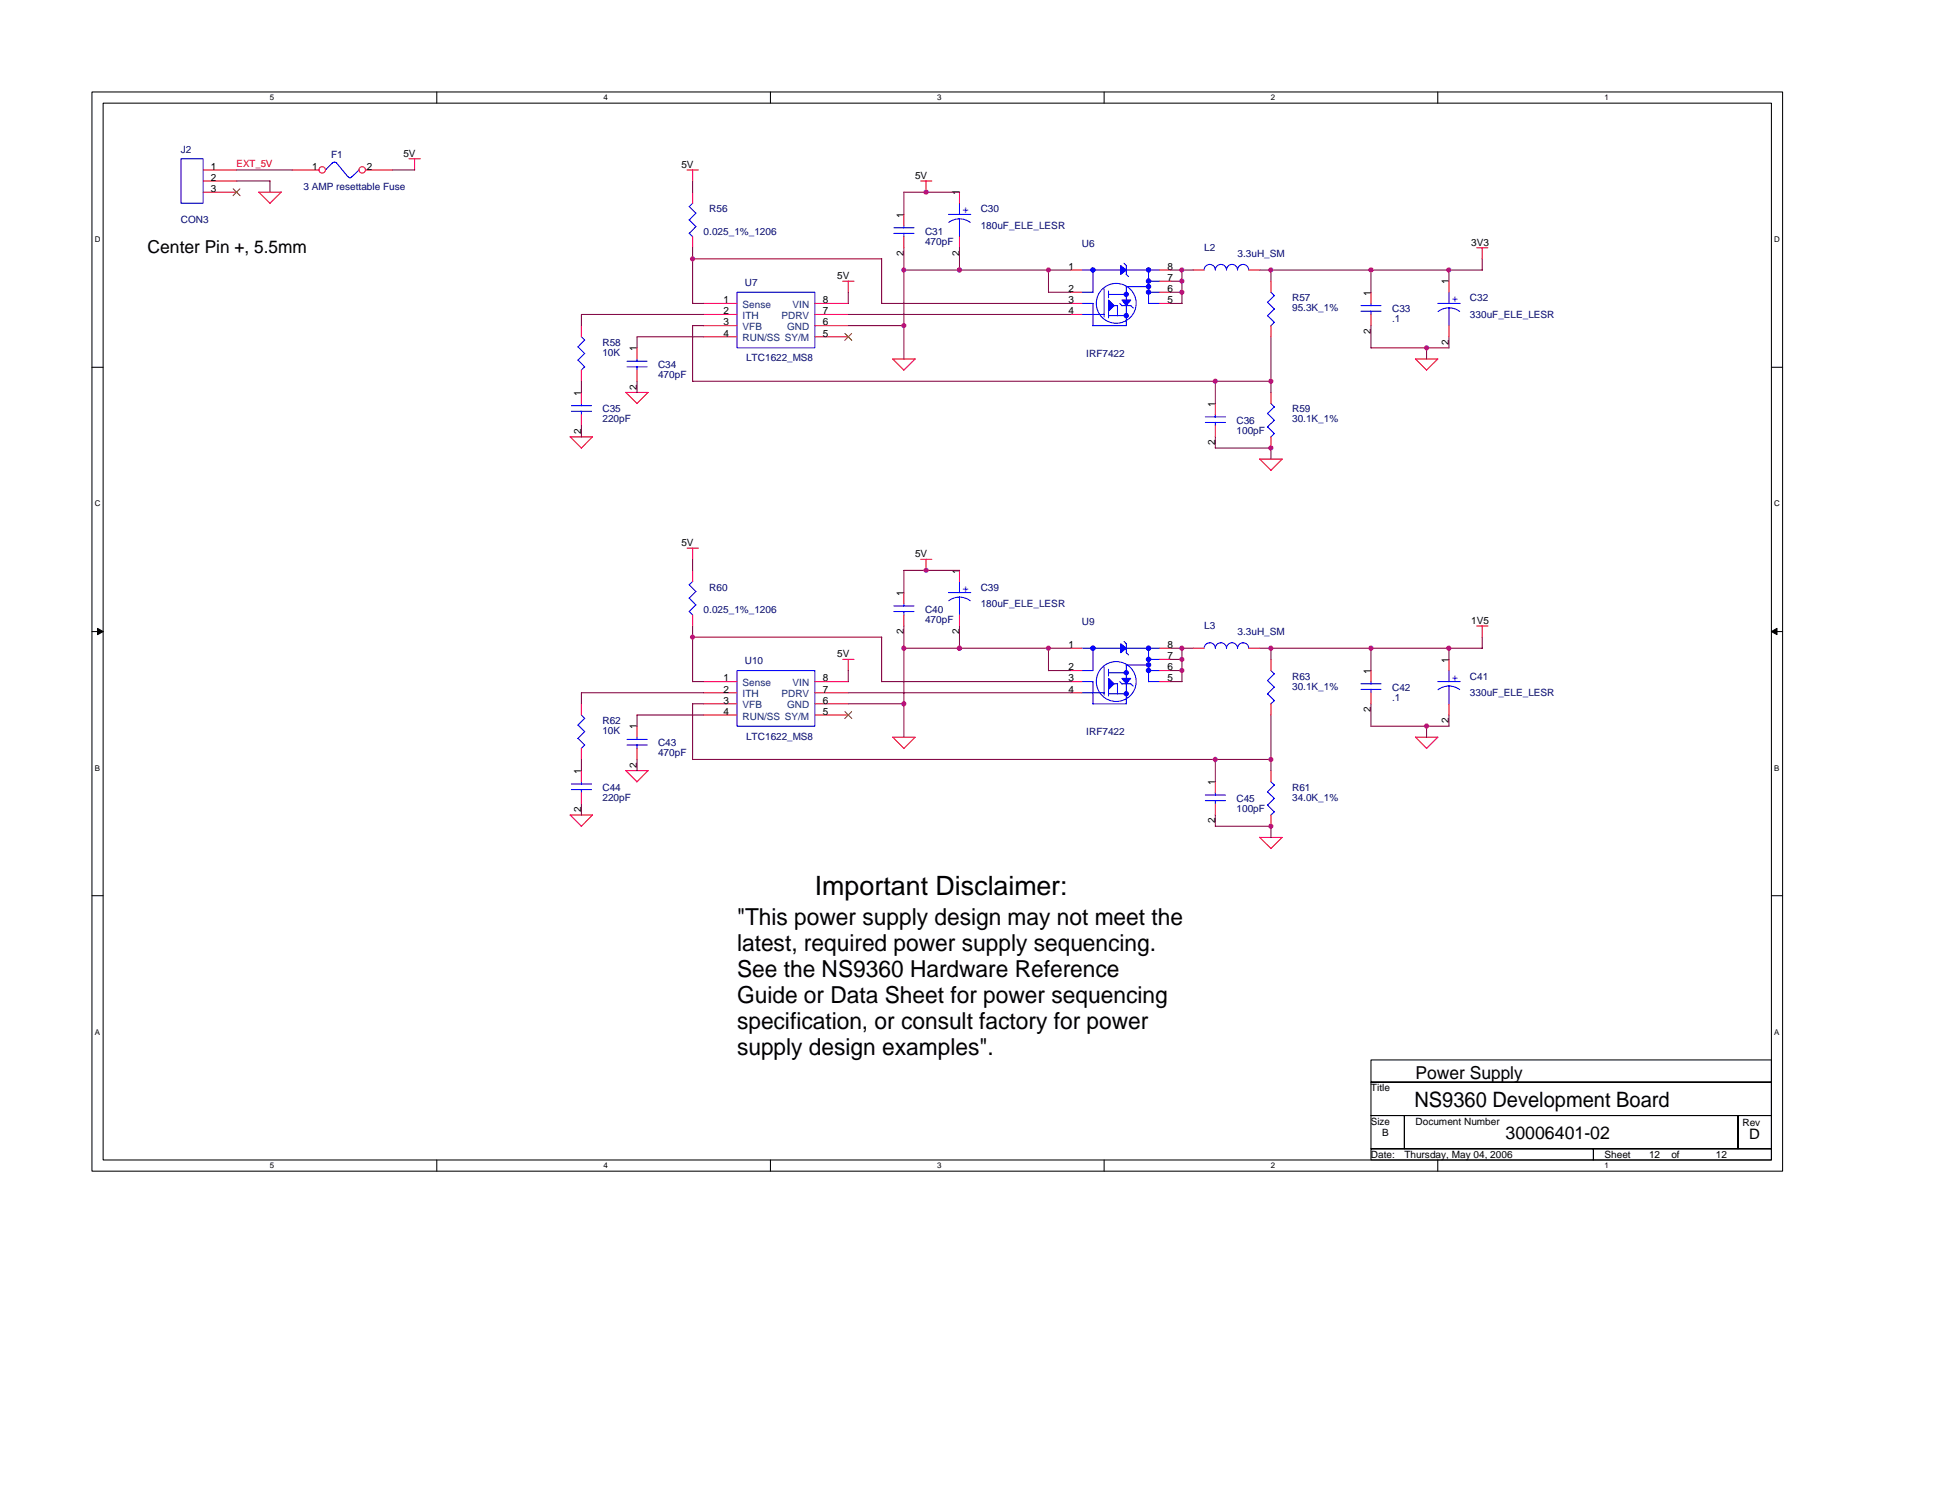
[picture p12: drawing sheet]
<svg xmlns="http://www.w3.org/2000/svg" width="279mm" height="216mm" viewBox="0 0 279 216" stroke-linecap="round" stroke-linejoin="round" font-family="sans-serif">
<path d="M13.2 13.2h243.3v155.3h-243.3zM14.8 14.8h240.1v152.1h-240.1z" fill="none" stroke="#000" stroke-width=".15"/>
<g fill="#fff">
<path d="M38.8 13.4h.7v1.3h-.7z"/>
<path d="M38.8 167h.7v1.3h-.7z"/>
</g>
<path d="M62.8 13.2v1.6M62.8 166.9v1.6" fill="none" stroke="#000" stroke-width=".15"/>
<g fill="#fff">
<path d="M86.8 13.4h.7v1.3h-.7z"/>
<path d="M86.8 167h.7v1.3h-.7z"/>
</g>
<path d="M110.8 13.2v1.6M110.8 166.9v1.6" fill="none" stroke="#000" stroke-width=".15"/>
<g fill="#fff">
<path d="M134.8 13.4h.7v1.3h-.7z"/>
<path d="M134.8 167h.7v1.3h-.7z"/>
</g>
<path d="M158.8 13.2v1.6M158.8 166.9v1.6" fill="none" stroke="#000" stroke-width=".15"/>
<g fill="#fff">
<path d="M182.9 13.4h.6v1.3h-.6z"/>
<path d="M182.9 167h.6v1.3h-.6z"/>
</g>
<path d="M206.9 13.2v1.6M206.9 166.9v1.6" fill="none" stroke="#000" stroke-width=".15"/>
<g fill="#fff">
<path d="M230.9 13.4h.6v1.3h-.6z"/>
<path d="M230.9 167h.6v1.3h-.6z"/>
<path d="M13.6 33.8h.8v1.3h-.8z"/>
<path d="M255.3 33.8h.8v1.3h-.8z"/>
<path d="M13.6 71.8h.8v1.3h-.8z"/>
<path d="M255.3 71.8h.8v1.3h-.8z"/>
</g>
<path d="M13.2 52.8h1.6M254.9 52.8h1.6" fill="none" stroke="#000" stroke-width=".15"/>
<g fill="#fff">
<path d="M13.6 109.8h.8v1.3h-.8z"/>
<path d="M255.3 109.8h.7v1.3h-.7z"/>
</g>
<path d="M13.2 90.8h1.6M254.9 90.8h1.6" fill="none" stroke="#000" stroke-width=".15"/>
<path d="M14 90.4l.8 .4-.8 .5zM254.9 90.8l.8-.4v.9z" fill="#000"/>
<path d="M14 90.4l.8 .4-.8 .5zM254.9 90.8l.8-.4v.9z" fill="none" stroke="#000" stroke-width=".14"/>
<g fill="#fff">
<path d="M13.6 147.8h.8v1.3h-.8z"/>
<path d="M255.3 147.8h.7v1.3h-.7z"/>
</g>
<path d="M13.2 128.8h1.6M254.9 128.8h1.6M197.2 152.5h57.7v3.2h-57.7zM197.2 155.7h57.7v4.8h-57.7zM197.2 160.5h4.8v4.7h-4.8zM197.2 165.2h32v1.7h-32zM202 160.5h48.1v4.7h-48.1zM229.2 165.2h25.7v1.7h-25.7zM250.1 160.5h4.8v4.7h-4.8z" fill="none" stroke="#000" stroke-width=".15"/>
<g fill="none" stroke="#f00" stroke-width=".15">
<path d="M40.5 27.6l-1.6 1.7-1.7-1.7h3.2M42 24.4h3.9M52.6 24.4h3.8M58.8 22.8h1.7M59.6 22.8v1.7M98.8 24.4h1.7M99.6 24.4v1.7M99.6 27.6v1.6M99.6 34v1.6M130 30.8v1.6M130 34v1.6M132.5 26h1.6"/>
<path d="M133.2 26v1.7M138 27.6v1.6M138 34v1.6M171.7 38.8h1.5M179.7 38.8h1.5M212.5 35.6h1.6M213.2 35.6v1.7M83.6 56.4v1.6M83.6 59.6v1.6M91.6 50v1.6M91.6 53.2v1.6M93.2 56.4l-1.6 1.7"/>
<path d="M93.3 56.4h-3.3l1.6 1.6M101.2 43.6h4.8M101.2 45.2h4.8M101.2 46.8h4.8M101.2 48.4h4.8M117.2 43.6h4.8M117.2 45.2h4.8M117.2 46.8h4.8M117.2 48.4h4.8M121.2 40.4h1.7M122 40.4v1.7M128.4 51.6l1.6 1.6"/>
<path d="M128.5 51.6h3.2M131.7 51.6l-1.7 1.7M182.9 40.4v1.6M182.9 46.8v1.6M197.2 42v1.6M197.2 45.2v1.6M203.6 51.6l1.6 1.6M203.7 51.6h3.2M206.9 51.6l-1.7 1.7M82 62.8l1.6 1.7M82 62.8h3.3l-1.7 1.7M98.8 78.8h1.7"/>
<path d="M99.6 78.8v1.7M181.2 66l1.7 1.6M181.2 66h3.3M184.5 66l-1.7 1.7M99.6 82v1.6M99.6 88.5v1.5M101.2 98h4.8M101.2 99.6h4.8M117.2 98h4.8M117.2 99.6h4.8M121.2 94.8h1.7M122 94.8v1.7"/>
<path d="M130 85.2v1.6M130 88.5v1.5M132.5 80.5h1.6M133.2 80.5v1.6M138 82v1.6M138 88.5v1.5M171.7 93.2h1.5M179.7 93.2h1.5M212.5 90h1.6M213.2 90v1.7M82 117.2l1.6 1.6M82 117.2h3.3l-1.7 1.7"/>
<path d="M83.6 101.2v1.6M83.6 107.6v1.6M83.6 110.8v1.7M83.6 114v1.7M90 110.8l1.6 1.7M90 110.8h3.3M91.6 104.5v1.5M91.6 107.6v1.6M93.2 110.8l-1.6 1.7M101.2 101.2h4.8M101.2 102.8h4.8M117.2 101.2h4.8"/>
<path d="M117.2 102.8h4.8M131.7 106l-1.7 1.7M131.7 106h-3.2l1.5 1.6M182.9 110.8v1.7M182.9 117.2v1.6M206.9 106l-1.7 1.7M206.9 106h-3.2l1.5 1.6M181.2 120.4l1.7 1.6M181.2 120.5h3.3M184.5 120.5l-1.7 1.6"/>
<circle cx="46.4" cy="24.4" r=".46"/>
<circle cx="52.1" cy="24.4" r=".46"/>
</g>
<g fill="none" stroke="#00f" stroke-width=".15">
<path d="M47.8 23.5l-1 .9M48.4 23.5l1.6 1.9M48.4 23.5l-.3-.2-.3 .2M50.1 25.4l.2 .2 .3-.2M51.7 24.4l-1 1M99.1 33.5l.5 .5M99.1 31.6l1 1M99.1 29.7l1 1M99.7 29.2l-.5 .5M100.1 32.6l-.9 1M100.1 30.6l-.9 1M128.6 33.6h2.9"/>
<path d="M128.6 32.8h2.9M130 32.4v.4M130 33.5v.5M136.5 30.8h3.2M136.5 32a2.56 2.56 0 0 1 1.5-.5 2.56 2.56 0 0 1 1.6 .5M138 29.2v1.7M138 31.5v2.6M173.2 38.8a.8 .8 0 0 1 .8-.8 .8 .8 0 0 1 .9 .8 .8 .8 0 0 1 .7-.8 .8 .8 0 0 1 .9 .8 .79 .79 0 0 1 .8-.8 .79 .79 0 0 1 .7 .8 .8 .8 0 0 1 .8-.8 .8 .8 0 0 1 .9 .8M82.2 59.2h2.9M82.2 58.4h2.9M83.6 58v.4M83.6 59.1v.5"/>
<path d="M90.2 52.8h2.9M90.2 52h2.9M91.6 51.6v.4M91.6 52.7v.5M106 42h11.2v8h-11.2zM182.4 45.4l1 1M182.9 42l.5 .5M183.3 42.5l-1 1 1.1 1M183.3 44.4l-1 1M183.3 46.4l-.5 .5M195.8 44.8h2.9M195.8 44h2.9"/>
<path d="M197.2 43.6v.4M197.2 44.7v.5M99.1 87.9l.5 .6M99.1 86l1 1M99.1 84.1l1 1M99.7 83.6l-.5 .5M100.1 87l-.9 1M100.1 85.1l-.9 .9M106 96.5h11.2v8h-11.2zM128.6 88h2.9M128.6 87.2h2.9M130 86.8v.4"/>
<path d="M130 87.9v.6M136.5 85.2h3.2M136.5 86.4a2.56 2.56 0 0 1 1.5-.5 2.55 2.55 0 0 1 1.6 .5M138 83.6v1.7M138 85.9v2.6M173.2 93.2a.8 .8 0 0 1 .8-.7 .8 .8 0 0 1 .9 .7 .8 .8 0 0 1 .7-.7 .8 .8 0 0 1 .9 .7 .79 .79 0 0 1 .8-.7 .79 .79 0 0 1 .7 .7 .8 .8 0 0 1 .8-.7 .8 .8 0 0 1 .9 .7M82.2 113.6h2.9M82.2 112.8h2.9M83.2 104.3l.9 1-1 .9M83.2 106.2l.9 1M83.6 102.8l.5 .6-1 .9M83.6 112.5v.3"/>
<path d="M83.6 113.6v.4M84.1 107.2l-.5 .5M90.2 107.2h2.9M90.2 106.4h2.9M91.6 106v.4M91.6 107.1v.5M182.4 115.8l1 1M182.9 112.5l.5 .4M183.3 112.9l-1 1 1.1 1M183.3 114.8l-1 1M183.3 116.8l-.5 .5"/>
</g>
<path d="M121.6 48l1 1M122.5 48l-1 1M121.6 102.4l1 1M122.5 102.4l-1 1" fill="none" stroke="#804000" stroke-width=".14"/>
<path d="M159.5 97.6l.8 .8-.8 .8z" fill="#00f"/>
<path d="M159.5 97.6l.8 .8-.8 .8z" fill="none" stroke="#00f" stroke-width=".15"/>
<path d="M161.4 97.6h1.3l-.7 .8z" fill="#00f"/>
<g fill="none" stroke="#00f" stroke-width=".15">
<path d="M155.6 99.6h3.2M158.8 96v4M159.5 96.8h2.5M159.5 98.4h1.3M159.5 96.3v.9M159.5 97.7v1.1M159.5 99.3v.8M159.5 99.8h2.6M160.8 98.4v1.4M161.4 97.6h1.3l-.7 .8zM161.4 98.4h1.3M161.7 92.3l.3 .3"/>
<path d="M162 93.9l.4 .3M162 95.6v2M162 98.3v2.9"/>
<circle cx="160.6" cy="98" r="2.87"/>
</g>
<path d="M161.2 92.6l.8 .6-.8 .7z" fill="#00f"/>
<path d="M155.7 98h1.6l-.1 3.3M155.7 96.5h1.6M157.2 93.2h4M161.2 92.6l.8 .6-.8 .7zM162 93.2h3.2v4.9l1.7-.1M162 95.6h3.2M162 92.6v1.3M165.2 96.5h1.7M165.2 94.8h1.7M157.2 101.2h4.8" fill="none" stroke="#00f" stroke-width=".15"/>
<circle cx="165.2" cy="96.4" r=".15" fill="#00f"/>
<circle cx="165.2" cy="96.4" r=".15" fill="none" stroke="#00f" stroke-width=".15"/>
<circle cx="165.2" cy="94.8" r=".15" fill="#00f"/>
<g fill="none" stroke="#00f" stroke-width=".15">
<path d="M165.2 93.2h1.7"/>
<circle cx="165.2" cy="94.8" r=".15"/>
</g>
<circle cx="165.2" cy="93.2" r=".15" fill="#00f"/>
<g fill="none" stroke="#00f" stroke-width=".15">
<path d="M155.7 93.2h1.6"/>
<circle cx="165.2" cy="93.2" r=".15"/>
</g>
<circle cx="157.2" cy="93.2" r=".15" fill="#00f"/>
<g fill="none" stroke="#00f" stroke-width=".15">
<path d="M157.2 93.2v3.3M161.1 98l.3 .4M162.7 98.4l.3 .3"/>
<circle cx="157.2" cy="93.2" r=".15"/>
</g>
<circle cx="165.2" cy="95.6" r=".15" fill="#00f"/>
<circle cx="165.2" cy="95.6" r=".15" fill="none" stroke="#00f" stroke-width=".15"/>
<circle cx="165.2" cy="93.2" r=".32" fill="#00f"/>
<circle cx="165.2" cy="93.2" r=".32" fill="none" stroke="#00f" stroke-width=".15"/>
<circle cx="165.2" cy="94.8" r=".31" fill="#00f"/>
<circle cx="165.2" cy="94.8" r=".31" fill="none" stroke="#00f" stroke-width=".15"/>
<circle cx="165.2" cy="95.6" r=".31" fill="#00f"/>
<circle cx="165.2" cy="95.6" r=".31" fill="none" stroke="#00f" stroke-width=".15"/>
<circle cx="165.2" cy="96.4" r=".32" fill="#00f"/>
<circle cx="165.2" cy="96.4" r=".32" fill="none" stroke="#00f" stroke-width=".15"/>
<circle cx="162" cy="96.8" r=".31" fill="#00f"/>
<circle cx="162" cy="96.8" r=".31" fill="none" stroke="#00f" stroke-width=".15"/>
<circle cx="162" cy="99.8" r=".31" fill="#00f"/>
<circle cx="162" cy="99.8" r=".31" fill="none" stroke="#00f" stroke-width=".15"/>
<circle cx="157.2" cy="93.2" r=".32" fill="#00f"/>
<g fill="none" stroke="#00f" stroke-width=".15">
<path d="M26 22.8h3.2v6.4h-3.2zM182.9 58l.5 .5M183.3 58.5l-1 1 1.1 1M206.9 43.6h3.2M208.5 42v1.7M208.5 44.3v2.6M210 44.8a2.56 2.56 0 0 0-1.6-.5h.1a2.56 2.56 0 0 0-1.6 .5M182.4 61.4l1 1M183.3 60.4l-1 1M183.3 62.4l-.5 .5M195.8 99.2h2.9M195.8 98.4h2.9"/>
<path d="M197.2 98v.4M197.2 99.1v.5"/>
<circle cx="157.2" cy="93.2" r=".32"/>
</g>
<g fill="none" stroke="#f00" stroke-width=".15">
<path d="M29.2 24.4h4.8M29.2 26h4.8M29.2 27.6h4.8M182.9 56.4v1.6M208.5 40.4v1.6M208.5 46.8v1.6M182.9 62.8v1.7M154 93.2h1.7M154 96.5h1.7M154 98h1.7M154 99.6h1.7M166.9 93.2h1.6"/>
<path d="M166.9 96.5h1.6M166.9 98h1.6M166.9 94.8h1.6M197.2 96.5v1.5M197.2 99.6v1.6"/>
</g>
<path d="M33.5 27.2l1 1M34.5 27.2l-1 1" fill="none" stroke="#804000" stroke-width=".14"/>
<path d="M159.5 43.2l.8 .8-.8 .8z" fill="#00f"/>
<path d="M159.5 43.2l.8 .8-.8 .8z" fill="none" stroke="#00f" stroke-width=".15"/>
<path d="M161.4 43.2h1.3l-.7 .8z" fill="#00f"/>
<g fill="none" stroke="#00f" stroke-width=".15">
<path d="M161.7 37.9l.3 .3M162 39.5l.4 .3M155.6 45.2h3.2M158.8 41.6v4M159.5 42.4h2.5M159.5 44h1.3M159.5 41.9v.9M159.5 43.3v1.1M159.5 44.9v.8M159.5 45.4h2.6M160.8 44v1.4M161.4 43.2h1.3l-.7 .8z"/>
<path d="M161.4 44h1.3M162 41.2v2M162 43.9v2.9"/>
<circle cx="160.6" cy="43.6" r="2.87"/>
</g>
<path d="M161.2 38.2l.8 .6-.8 .7z" fill="#00f"/>
<path d="M157.2 38.8h4M161.2 38.2l.8 .6-.8 .7zM162 38.8h3.2v4.9M162 38.2v1.3M155.7 43.6h1.6l-.1 3.3M155.7 42h1.6M157.2 46.8h4.8M162 41.2h3.2M165.2 43.6h1.7M165.2 42h1.7M165.2 40.4h1.7" fill="none" stroke="#00f" stroke-width=".15"/>
<circle cx="165.2" cy="42" r=".15" fill="#00f"/>
<circle cx="165.2" cy="42" r=".15" fill="none" stroke="#00f" stroke-width=".15"/>
<circle cx="165.2" cy="40.4" r=".15" fill="#00f"/>
<g fill="none" stroke="#00f" stroke-width=".15">
<path d="M165.2 38.8h1.7"/>
<circle cx="165.2" cy="40.4" r=".15"/>
</g>
<circle cx="165.2" cy="38.8" r=".15" fill="#00f"/>
<g fill="none" stroke="#00f" stroke-width=".15">
<path d="M155.7 38.8h1.6"/>
<circle cx="165.2" cy="38.8" r=".15"/>
</g>
<circle cx="157.2" cy="38.8" r=".15" fill="#00f"/>
<g fill="none" stroke="#00f" stroke-width=".15">
<path d="M157.2 38.8v3.2M161.1 43.6l.3 .4M162.7 44l.3 .3"/>
<circle cx="157.2" cy="38.8" r=".15"/>
</g>
<circle cx="165.2" cy="41.2" r=".15" fill="#00f"/>
<circle cx="165.2" cy="41.2" r=".15" fill="none" stroke="#00f" stroke-width=".15"/>
<circle cx="165.2" cy="38.8" r=".31" fill="#00f"/>
<circle cx="165.2" cy="38.8" r=".31" fill="none" stroke="#00f" stroke-width=".15"/>
<circle cx="165.2" cy="40.4" r=".32" fill="#00f"/>
<circle cx="165.2" cy="40.4" r=".32" fill="none" stroke="#00f" stroke-width=".15"/>
<circle cx="165.2" cy="41.2" r=".32" fill="#00f"/>
<circle cx="165.2" cy="41.2" r=".32" fill="none" stroke="#00f" stroke-width=".15"/>
<circle cx="165.2" cy="42" r=".31" fill="#00f"/>
<circle cx="165.2" cy="42" r=".31" fill="none" stroke="#00f" stroke-width=".15"/>
<circle cx="162" cy="42.3" r=".31" fill="#00f"/>
<circle cx="162" cy="42.3" r=".31" fill="none" stroke="#00f" stroke-width=".15"/>
<circle cx="162" cy="45.4" r=".31" fill="#00f"/>
<circle cx="162" cy="45.4" r=".31" fill="none" stroke="#00f" stroke-width=".15"/>
<circle cx="157.2" cy="38.8" r=".31" fill="#00f"/>
<g fill="none" stroke="#00f" stroke-width=".15">
<path d="M83.2 49.9l.9 1M83.2 51.8l.9 1M83.6 48.4l.5 .5M84.1 48.9l-1 1M84.1 50.8l-1 1M84.1 52.8l-.5 .5M173.4 60h2.9M174.9 59.6v.4M173.4 60.8h2.9M174.9 60.7v.5M182.9 96.5l.5 .4M183.3 96.9l-1 1 1.1 1"/>
<path d="M183.3 98.8l-1 1 1.1 1M206.9 98h3.2M208.5 96.5v1.6M208.5 98.7v2.6M210 99.2a2.56 2.56 0 0 0-1.6-.5h.1a2.56 2.56 0 0 0-1.6 .5M173.4 115.2h2.9M173.4 114.4h2.9M174.9 114v.4M174.9 115.1v.6M183.3 100.8l-.5 .5"/>
<circle cx="157.2" cy="38.8" r=".31"/>
</g>
<g fill="none" stroke="#f00" stroke-width=".15">
<path d="M154 38.8h1.7M166.9 38.8h1.6M83.6 46.8v1.6M83.6 53.2v1.6M154 42h1.7M154 43.6h1.7M154 45.2h1.7M166.9 42h1.6M166.9 43.6h1.6M166.9 40.4h1.6M174.9 58v1.6M174.9 61.2v1.6"/>
<path d="M182.9 94.8v1.7M208.5 94.8v1.7M174.9 112.5v1.5M174.9 115.7v1.5M182.9 101.2v1.6M208.5 101.2v1.6"/>
</g>
<g fill="none" stroke="#800040" stroke-width=".15">
<path d="M34 24.4h8.1M34 26h4.8v1.7M56.4 24.4h3.3M99.6 26v1.7M99.6 35.6v8.1M99.6 37.2h27.2v6.5M130 35.6v16.1M130 38.8h24.1M138 35.6v3.3M138.1 27.6h-8.1v3.3M150.8 38.8v3.2h3.3M168.5 38.8h3.2"/>
<path d="M170 38.8v4.9M182.9 38.8v1.7M197.2 38.8v3.3M208.5 38.8v1.7M213.2 37.2v1.7l-32-.1M83.6 54.8v1.7M91.6 54.8v1.7M99.6 43.6h1.7M101.3 46.8h-1.7v8.1l83.3-.1M101.3 45.2h-17.7v1.7M101.3 48.4h-9.7v1.7M122 42v1.7"/>
<path d="M122 46.8h8.1M122 45.2h32.1M126.8 43.6h27.3M168.5 40.4h1.6M168.5 43.6h1.6M168.5 42h1.6M174.9 54.8v3.3M182.9 48.4v8.1M197.2 46.8v3.3M197.2 50h11.3M205.2 50v1.7M208.5 48.4v1.7"/>
<path d="M83.6 61.2v1.7M174.9 62.8v1.7h8v1.6M99.6 80.5v1.6M99.6 90v8.1l1.7-.1M99.6 91.6h27.2v6.4h27.3M101.3 99.6h-17.7v1.7M122 99.6h32.1M122 96.5v1.6M130 90v16.1M130 93.2h24.1M138 90v3.3M138.1 82h-8.1v3.3"/>
<path d="M150.8 93.2v3.3h3.3M168.5 93.2h3.2M168.5 94.8h1.6M168.5 96.5h1.6M170 93.2l.1 4.8h-1.6M181.2 93.2h32.1M182.9 93.2v1.7M197.2 93.2v3.3M208.5 93.2v1.7M213.2 91.6v1.7M83.6 109.2v1.7M83.6 115.7v1.6"/>
<path d="M91.6 109.2v1.7M99.6 109.2h83.3M101.3 101.2h-1.7v8.1M101.3 102.8h-9.7v1.7M122 101.2h8.1M174.9 118.8h8v1.7M174.9 109.2v3.3M174.9 117.2v1.7M182.9 102.8v8.1M197.2 104.5h11.3M197.2 101.2v3.3M205.2 104.5v1.6"/>
<path d="M208.5 102.8v1.7"/>
</g>
<circle cx="205.2" cy="104.4" r=".32" fill="#f0f"/>
<circle cx="205.2" cy="104.4" r=".32" fill="none" stroke="#f0f" stroke-width=".15"/>
<circle cx="130" cy="93.2" r=".31" fill="#f0f"/>
<circle cx="130" cy="93.2" r=".31" fill="none" stroke="#f0f" stroke-width=".15"/>
<circle cx="133.2" cy="82" r=".31" fill="#f0f"/>
<circle cx="133.2" cy="82" r=".31" fill="none" stroke="#f0f" stroke-width=".15"/>
<circle cx="174.8" cy="109.2" r=".31" fill="#f0f"/>
<circle cx="174.8" cy="109.2" r=".31" fill="none" stroke="#f0f" stroke-width=".15"/>
<circle cx="208.4" cy="93.2" r=".32" fill="#f0f"/>
<circle cx="208.4" cy="93.2" r=".32" fill="none" stroke="#f0f" stroke-width=".15"/>
<circle cx="130" cy="101.2" r=".31" fill="#f0f"/>
<circle cx="130" cy="101.2" r=".31" fill="none" stroke="#f0f" stroke-width=".15"/>
<circle cx="182.8" cy="93.2" r=".31" fill="#f0f"/>
<circle cx="182.8" cy="93.2" r=".31" fill="none" stroke="#f0f" stroke-width=".15"/>
<circle cx="197.2" cy="93.2" r=".32" fill="#f0f"/>
<circle cx="197.2" cy="93.2" r=".32" fill="none" stroke="#f0f" stroke-width=".15"/>
<circle cx="182.8" cy="109.2" r=".31" fill="#f0f"/>
<circle cx="182.8" cy="109.2" r=".31" fill="none" stroke="#f0f" stroke-width=".15"/>
<circle cx="170" cy="40.4" r=".31" fill="#f0f"/>
<circle cx="170" cy="40.4" r=".31" fill="none" stroke="#f0f" stroke-width=".15"/>
<circle cx="208.4" cy="38.8" r=".31" fill="#f0f"/>
<circle cx="208.4" cy="38.8" r=".31" fill="none" stroke="#f0f" stroke-width=".15"/>
<circle cx="133.2" cy="27.6" r=".31" fill="#f0f"/>
<circle cx="133.2" cy="27.6" r=".31" fill="none" stroke="#f0f" stroke-width=".15"/>
<circle cx="182.8" cy="54.8" r=".31" fill="#f0f"/>
<circle cx="182.8" cy="54.8" r=".31" fill="none" stroke="#f0f" stroke-width=".15"/>
<circle cx="170" cy="38.8" r=".31" fill="#f0f"/>
<circle cx="170" cy="38.8" r=".31" fill="none" stroke="#f0f" stroke-width=".15"/>
<circle cx="99.6" cy="37.2" r=".31" fill="#f0f"/>
<circle cx="99.6" cy="37.2" r=".31" fill="none" stroke="#f0f" stroke-width=".15"/>
<circle cx="174.8" cy="54.8" r=".31" fill="#f0f"/>
<circle cx="174.8" cy="54.8" r=".31" fill="none" stroke="#f0f" stroke-width=".15"/>
<circle cx="138" cy="38.8" r=".31" fill="#f0f"/>
<circle cx="138" cy="38.8" r=".31" fill="none" stroke="#f0f" stroke-width=".15"/>
<circle cx="205.3" cy="50" r=".31" fill="#f0f"/>
<circle cx="205.3" cy="50" r=".31" fill="none" stroke="#f0f" stroke-width=".15"/>
<circle cx="182.8" cy="38.8" r=".31" fill="#f0f"/>
<circle cx="182.8" cy="38.8" r=".31" fill="none" stroke="#f0f" stroke-width=".15"/>
<circle cx="197.2" cy="38.8" r=".31" fill="#f0f"/>
<circle cx="197.2" cy="38.8" r=".31" fill="none" stroke="#f0f" stroke-width=".15"/>
<circle cx="170" cy="42" r=".31" fill="#f0f"/>
<circle cx="170" cy="42" r=".31" fill="none" stroke="#f0f" stroke-width=".15"/>
<circle cx="138" cy="93.2" r=".31" fill="#f0f"/>
<circle cx="138" cy="93.2" r=".31" fill="none" stroke="#f0f" stroke-width=".15"/>
<circle cx="150.8" cy="93.2" r=".31" fill="#f0f"/>
<circle cx="150.8" cy="93.2" r=".31" fill="none" stroke="#f0f" stroke-width=".15"/>
<circle cx="99.6" cy="91.6" r=".31" fill="#f0f"/>
<circle cx="99.6" cy="91.6" r=".31" fill="none" stroke="#f0f" stroke-width=".15"/>
<circle cx="182.8" cy="64.4" r=".31" fill="#f0f"/>
<circle cx="182.8" cy="64.4" r=".31" fill="none" stroke="#f0f" stroke-width=".15"/>
<circle cx="130" cy="38.8" r=".31" fill="#f0f"/>
<circle cx="130" cy="38.8" r=".31" fill="none" stroke="#f0f" stroke-width=".15"/>
<circle cx="182.8" cy="118.8" r=".31" fill="#f0f"/>
<circle cx="182.8" cy="118.8" r=".31" fill="none" stroke="#f0f" stroke-width=".15"/>
<circle cx="170" cy="94.8" r=".31" fill="#f0f"/>
<circle cx="170" cy="94.8" r=".31" fill="none" stroke="#f0f" stroke-width=".15"/>
<circle cx="138" cy="93.2" r=".31" fill="#f0f"/>
<circle cx="138" cy="93.2" r=".31" fill="none" stroke="#f0f" stroke-width=".15"/>
<circle cx="170" cy="96.4" r=".31" fill="#f0f"/>
<circle cx="170" cy="96.4" r=".31" fill="none" stroke="#f0f" stroke-width=".15"/>
<circle cx="138" cy="38.8" r=".31" fill="#f0f"/>
<circle cx="138" cy="38.8" r=".31" fill="none" stroke="#f0f" stroke-width=".15"/>
<circle cx="150.8" cy="38.8" r=".31" fill="#f0f"/>
<circle cx="150.8" cy="38.8" r=".31" fill="none" stroke="#f0f" stroke-width=".15"/>
<circle cx="130" cy="46.8" r=".31" fill="#f0f"/>
<circle cx="130" cy="46.8" r=".31" fill="none" stroke="#f0f" stroke-width=".15"/>
<circle cx="170" cy="93.2" r=".31" fill="#f0f"/>
<circle cx="170" cy="93.2" r=".31" fill="none" stroke="#f0f" stroke-width=".15"/>
<text font-size="3.8" x="117.2" y="128.7">Important Disclaimer:</text>
<g font-size="3.4">
<text x="106" y="133.1">&quot;This power supply design may not meet the</text>
<text x="106" y="136.8">latest, required power supply sequencing.</text>
<text x="106" y="140.6">See the NS9360 Hardware Reference</text>
<text x="106" y="144.3">Guide or Data Sheet for power sequencing</text>
<text x="106" y="148.1">specification, or consult factory for power</text>
<text x="106" y="151.8">supply design examples&quot;.</text>
</g>
<text font-size="3" x="203.5" y="159.2">NS9360 Development Board</text>
<g font-size="2.6">
<text x="21.2" y="36.3">Center Pin +, 5.5mm</text>
<text x="203.7" y="155.2">Power Supply</text>
<text x="216.6" y="163.9">30006401-02</text>
</g>
<text font-size="2.1" x="251.7" y="163.9">D</text>
<g font-size="1.4" fill="#000080">
<text x="26" y="22.1">J2</text>
<text x="47.6" y="22.7">F1</text>
<text x="43.6" y="27.3">3 AMP resettable Fuse</text>
<text x="26" y="32.1">CON3</text>
<text x="101.2" y="33.7">0.025_1%_1206</text>
<text x="102" y="30.5">R56</text>
<text x="133.1" y="33.7">C31</text>
<text x="133.1" y="35.2">470pF</text>
<text x="141.1" y="30.5">C30</text>
<text x="141.1" y="32.9">180uF_ELE_LESR</text>
<text x="155.7" y="35.5">U6</text>
<text x="107.2" y="41.1">U7</text>
<text x="173.2" y="36.1">L2</text>
<text x="178" y="36.9">3.3uH_SM</text>
<text x="185.9" y="43.3">R57</text>
<text x="185.9" y="44.8">95.3K_1%</text>
<text x="200.3" y="44.9">C33</text>
<text x="200.3" y="46.4">.1</text>
<text x="211.5" y="43.3">C32</text>
<text x="211.5" y="45.7">330uF_ELE_LESR</text>
<text x="86.7" y="49.7">R58</text>
<text x="86.7" y="51.2">10K</text>
<text x="94.7" y="52.9">C34</text>
<text x="107.3" y="52">LTC1622_MS8</text>
<text x="156.3" y="51.3">IRF7422</text>
<text x="86.7" y="59.3">C35</text>
<text x="94.7" y="54.4">470pF</text>
<text x="185.9" y="59.3">R59</text>
<text x="86.7" y="60.8">220pF</text>
<text x="177.9" y="60.9">C36</text>
<text x="177.9" y="62.4">100pF</text>
<text x="185.9" y="60.8">30.1K_1%</text>
<text x="101.2" y="88.1">0.025_1%_1206</text>
<text x="102" y="84.9">R60</text>
<text x="133.1" y="88.1">C40</text>
<text x="133.1" y="89.6">470pF</text>
<text x="141.1" y="84.9">C39</text>
<text x="141.1" y="87.3">180uF_ELE_LESR</text>
<text x="155.7" y="89.9">U9</text>
<text x="107.2" y="95.5">U10</text>
<text x="173.2" y="90.5">L3</text>
<text x="178" y="91.3">3.3uH_SM</text>
<text x="185.9" y="97.7">R63</text>
<text x="185.9" y="99.2">30.1K_1%</text>
<text x="200.3" y="99.3">C42</text>
<text x="200.3" y="100.8">.1</text>
<text x="211.5" y="97.7">C41</text>
<text x="211.5" y="100.1">330uF_ELE_LESR</text>
<text x="86.7" y="104.1">R62</text>
<text x="86.7" y="105.6">10K</text>
<text x="94.7" y="107.3">C43</text>
<text x="107.3" y="106.4">LTC1622_MS8</text>
<text x="156.3" y="105.7">IRF7422</text>
<text x="86.7" y="113.7">C44</text>
<text x="94.7" y="108.8">470pF</text>
<text x="185.9" y="113.7">R61</text>
<text x="86.7" y="115.2">220pF</text>
<text x="177.9" y="115.3">C45</text>
<text x="177.9" y="116.8">100pF</text>
<text x="185.9" y="115.2">34.0K_1%</text>
</g>
<text font-size="1.4" fill="#f00" x="34" y="24">EXT_5V</text>
<g font-size="1.4">
<text x="58" y="22.5">5V</text>
<text x="30.4" y="24.4">1</text>
<text x="30.4" y="26">2</text>
<text x="30.4" y="27.6">3</text>
<text x="44.9" y="24.4">1</text>
<text x="52.8" y="24.4">2</text>
<text x="98" y="24.1">5V</text>
<text x="131.7" y="25.7">5V</text>
<text x="138" y="28.1" transform="rotate(-90 138 28.1)">1</text>
<text x="130" y="31.3" transform="rotate(-90 130 31.3)">1</text>
<text x="211.7" y="35.3">3V3</text>
<text x="120.5" y="40.1">5V</text>
<text x="130" y="36.8" transform="rotate(-90 130 36.8)">2</text>
<text x="138" y="36.8" transform="rotate(-90 138 36.8)">2</text>
<text x="153.7" y="38.8">1</text>
<text x="168" y="40.4">7</text>
<text x="168" y="38.8">8</text>
<text x="208.4" y="40.9" transform="rotate(-90 208.4 40.9)">1</text>
<text x="104.1" y="43.6">1</text>
<text x="104.1" y="45.2">2</text>
<text x="104.1" y="46.8">3</text>
<text x="118.4" y="46.8">6</text>
<text x="118.4" y="45.2">7</text>
<text x="118.4" y="43.6">8</text>
<text x="153.7" y="42">2</text>
<text x="153.7" y="43.6">3</text>
<text x="153.7" y="45.2">4</text>
<text x="168" y="43.6">5</text>
<text x="168" y="42">6</text>
<text x="197.2" y="42.5" transform="rotate(-90 197.2 42.5)">1</text>
<text x="91.6" y="50.5" transform="rotate(-90 91.6 50.5)">1</text>
<text x="104.1" y="48.4">4</text>
<text x="118.4" y="48.4">5</text>
<text x="197.2" y="48" transform="rotate(-90 197.2 48)">2</text>
<text x="208.4" y="49.6" transform="rotate(-90 208.4 49.6)">2</text>
<text x="83.6" y="56.9" transform="rotate(-90 83.6 56.9)">1</text>
<text x="91.6" y="56" transform="rotate(-90 91.6 56)">2</text>
<text x="174.8" y="58.5" transform="rotate(-90 174.8 58.5)">1</text>
<text x="83.6" y="62.4" transform="rotate(-90 83.6 62.4)">2</text>
<text x="174.8" y="64" transform="rotate(-90 174.8 64)">2</text>
<text x="98" y="78.5">5V</text>
<text x="131.7" y="80.1">5V</text>
<text x="138" y="82.5" transform="rotate(-90 138 82.5)">1</text>
<text x="130" y="85.7" transform="rotate(-90 130 85.7)">1</text>
<text x="211.7" y="89.7">1V5</text>
<text x="120.5" y="94.5">5V</text>
<text x="130" y="91.2" transform="rotate(-90 130 91.2)">2</text>
<text x="138" y="91.2" transform="rotate(-90 138 91.2)">2</text>
<text x="153.7" y="93.2">1</text>
<text x="168" y="94.8">7</text>
<text x="168" y="93.2">8</text>
<text x="208.4" y="95.3" transform="rotate(-90 208.4 95.3)">1</text>
<text x="104.1" y="98">1</text>
<text x="104.1" y="99.6">2</text>
<text x="104.1" y="101.2">3</text>
<text x="118.4" y="101.2">6</text>
<text x="118.4" y="99.6">7</text>
<text x="118.4" y="98">8</text>
<text x="153.7" y="96.4">2</text>
<text x="153.7" y="98">3</text>
<text x="153.7" y="99.6">4</text>
<text x="168" y="98">5</text>
<text x="168" y="96.4">6</text>
<text x="197.2" y="96.9" transform="rotate(-90 197.2 96.9)">1</text>
<text x="91.6" y="104.9" transform="rotate(-90 91.6 104.9)">1</text>
<text x="104.1" y="102.8">4</text>
<text x="118.4" y="102.8">5</text>
<text x="197.2" y="102.4" transform="rotate(-90 197.2 102.4)">2</text>
<text x="208.4" y="104" transform="rotate(-90 208.4 104)">2</text>
<text x="83.6" y="111.3" transform="rotate(-90 83.6 111.3)">1</text>
<text x="91.6" y="110.4" transform="rotate(-90 91.6 110.4)">2</text>
<text x="174.8" y="112.9" transform="rotate(-90 174.8 112.9)">1</text>
<text x="83.6" y="116.8" transform="rotate(-90 83.6 116.8)">2</text>
<text x="174.8" y="118.4" transform="rotate(-90 174.8 118.4)">2</text>
<text x="197.2" y="156.9">Title</text>
<text x="197.2" y="161.7">Size</text>
<text x="203.7" y="161.7">Document Number</text>
<text x="250.7" y="161.9">Rev</text>
<text x="197.2" y="166.5">Date:</text>
<text x="198.9" y="163.3">B</text>
<text x="202" y="166.5">Thursday, May 04, 2006</text>
<text x="230.9" y="166.5">Sheet</text>
<text x="237.2" y="166.5">12</text>
<text x="240.5" y="166.5">of</text>
<text x="246.9" y="166.5">12</text>
</g>
<g font-size="1.4" fill="#00f">
<text x="138.5" y="30.7">+</text>
<text x="208.9" y="43.5">+</text>
<text x="138.5" y="85.1">+</text>
<text x="208.9" y="97.9">+</text>
</g>
<g font-size="1.4" fill="#004080">
<text x="106.8" y="44.3">Sense</text>
<text x="106.8" y="45.9">ITH</text>
<text x="106.8" y="47.5">VFB</text>
<text x="112.5" y="45.9">PDRV</text>
<text x="113.2" y="47.5">GND</text>
<text x="114" y="44.3">VIN</text>
<text x="106.8" y="49.1">RUN/SS SY/M</text>
<text x="106.8" y="98.7">Sense</text>
<text x="106.8" y="100.3">ITH</text>
<text x="106.8" y="101.9">VFB</text>
<text x="112.5" y="100.3">PDRV</text>
<text x="113.2" y="101.9">GND</text>
<text x="114" y="98.7">VIN</text>
<text x="106.8" y="103.5">RUN/SS SY/M</text>
</g>
<g font-size="1.1">
<text x="38.8" y="14.4">5</text>
<text x="86.8" y="14.4">4</text>
<text x="134.8" y="14.4">3</text>
<text x="182.9" y="14.4">2</text>
<text x="230.9" y="14.4">1</text>
<text x="13.6" y="34.8">D</text>
<text x="255.3" y="34.8">D</text>
<text x="13.6" y="72.8">C</text>
<text x="255.3" y="72.8">C</text>
<text x="13.6" y="110.8">B</text>
<text x="255.3" y="110.8">B</text>
<text x="13.6" y="148.8">A</text>
<text x="255.3" y="148.8">A</text>
<text x="38.8" y="168">5</text>
<text x="86.8" y="168">4</text>
<text x="134.8" y="168">3</text>
<text x="182.9" y="168">2</text>
<text x="230.9" y="168">1</text>
</g>
</svg>
